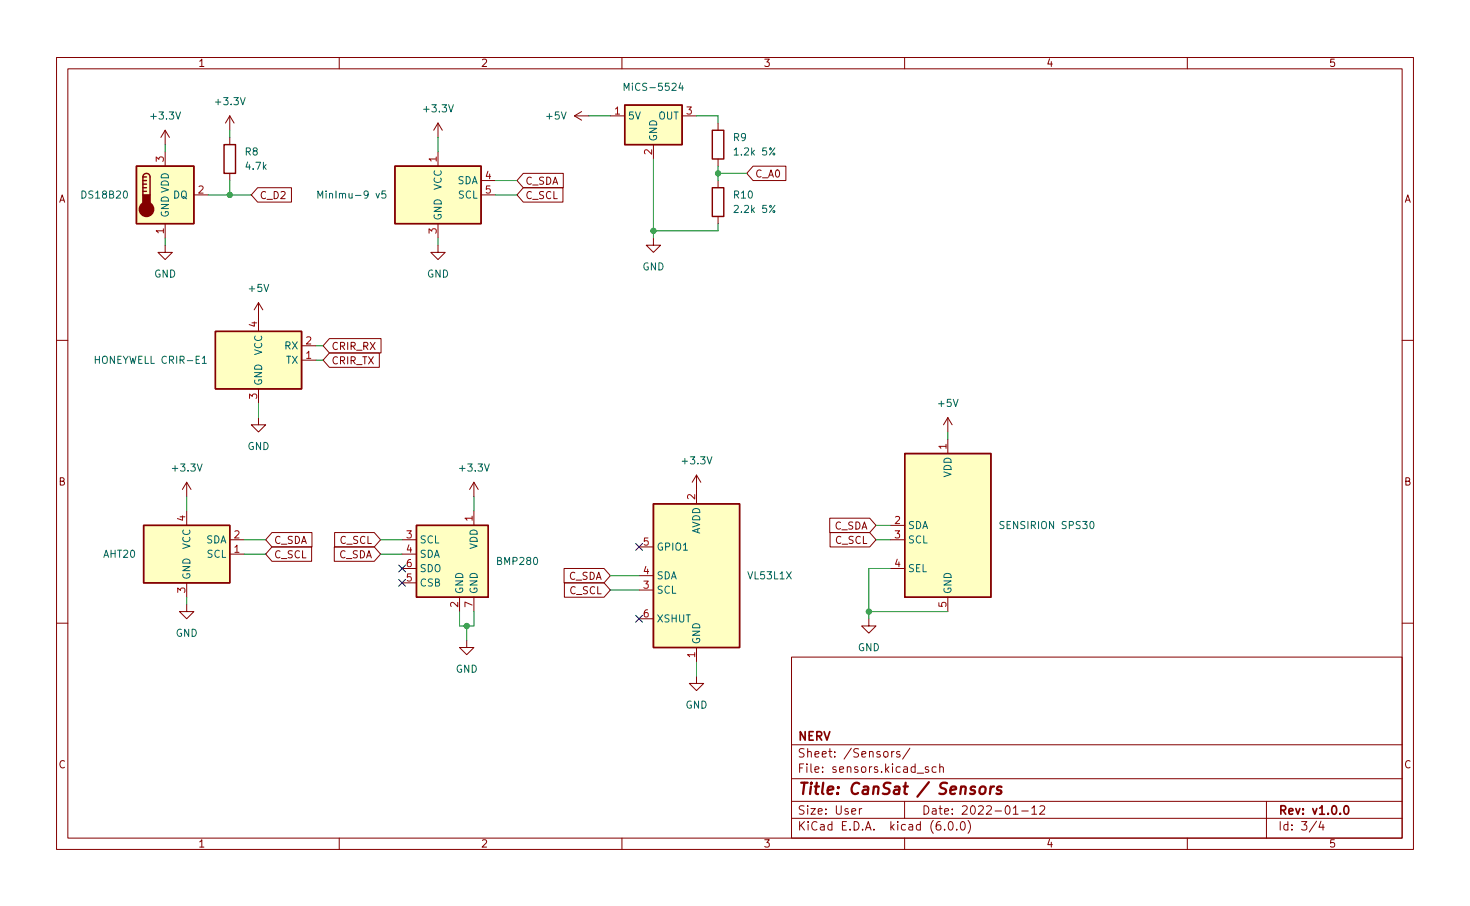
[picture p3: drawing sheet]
<svg xmlns="http://www.w3.org/2000/svg" width="260mm" height="160mm" viewBox="0 0 260 160" stroke-linecap="round" stroke-linejoin="round" font-family="sans-serif">
<g fill="none" stroke="#840000" stroke-width=".18">
<path d="M10 10.2h240v140h-240zM12 12.2h236v136h-236zM60 10.2v2M102.9 19.7l-1.3 .8M110 10.2v2M160 10.2v2M210 10.2v2M29.2 23v2.6M29.2 26.8v2.6M29.2 39.5v2.6M29.2 23l-.8 1.3M29.2 23l.8 1.3"/>
<path d="M34.3 34.5h2.5M40.6 20.5v2.5M40.6 24.3v1.3M40.6 30.6v1.3M40.6 20.5l-.7 1.3M40.6 20.5l.8 1.3M45.6 33.2h5.9v2.5h-5.9l-1.2-1.2zM77.5 21.8v2.5M77.5 26.8v2.6M77.5 39.5v2.6M77.5 21.8l-.8 1.2M77.5 21.8l.7 1.2"/>
<path d="M85.1 31.9h2.5M85.1 34.5h2.5M92.6 33.2h7v2.5h-7l-1.2-1.2zM92.6 30.6h7v2.6h-7l-1.2-1.3zM101.6 20.5h2.5M101.6 20.5l1.3 .7M107.9 20.5h2.6M115.6 25.6v2.5M120.6 20.5h2.6M127 21.8v1.2M127 28.1v1.3M127 31.9v1.3"/>
<path d="M127 38.3v1.2M133.2 29.4h5.8v2.5h-5.8l-1.1-1.3zM29.2 43.3v1.3h1.3l-1.3 1.3-1.3-1.3h1.3M45.7 53.5v5.1M45.7 53.5l-.7 1.3M45.7 53.5l.8 1.3M58.3 59.9h9.1v2.5h-9.1l-1.2-1.3zM77.5 43.3v1.3h1.2l-1.2 1.3-1.3-1.3h1.3M115.6 42.1v1.2h1.2l-1.2 1.3-1.3-1.3h1.3M10 60.2h2M45.7 73.8v1.3h1.3l-1.3 1.3-1.3-1.3h1.3M45.7 68.7v2.6"/>
<path d="M53.3 63.7h2.6M53.3 61.1h2.6M58.3 62.4h8.8v2.5h-8.8l-1.2-1.2zM167.6 73.8l-.7 1.3M167.6 73.8v2.6M167.6 77.6v2.6M167.6 73.8l.8 1.3M248 60.2h2M33 85.3l-.7 1.2M33 85.3v2.5M33 90.3v2.6M33 85.3l.8 1.2"/>
<path d="M40.6 95.4h2.6M40.6 98h2.6M48.1 94.1h7.1v2.6h-7.1l-1.1-1.3zM48.1 96.7h7v2.5h-7l-1.1-1.2zM59.1 96.7h7.1l1.1 1.3-1.1 1.2h-7.1zM59.2 94.1h7l1.1 1.3-1.1 1.3h-7zM71.1 95.4h2.6M71.1 98h2.6M83.8 85.3l-.7 1.2M83.8 85.3v2.5M83.8 90.3v2.6M83.8 85.3l.8 1.2"/>
<path d="M113 96.7h2.6M123.2 84v5.1M123.2 84l-.8 1.3M123.2 84l.8 1.3M146.8 91.6h7l1.1 1.3-1.1 1.2h-7zM146.8 94.1h7l1.1 1.3-1.1 1.3h-7zM157.5 95.4h2.5M157.5 92.9h2.5M10 110.2h2M33 106.8v1.3h1.3l-1.3 1.3-1.3-1.3h1.3M33 103v2.6M71.1 103h2.6"/>
<path d="M71.1 100.5h2.6M81.3 105.6v2.5M82.5 113.2v1.3h1.3l-1.3 1.2-1.2-1.2h1.2M83.8 105.6v2.5M99.8 100.5h7l1.1 1.3-1.1 1.2h-7zM99.8 103h7l1.1 1.3-1.1 1.3h-7zM113 104.3h2.6M113 101.8h2.6M113 109.4h2.6M123.2 119.5v1.3h1.3l-1.3 1.3-1.3-1.3h1.3M123.2 114.5v2.5M140 116.2h108v32h-108z"/>
<path d="M153.7 109.4v1.3h1.2l-1.2 1.2-1.3-1.2h1.3M157.5 100.5h2.5M167.6 105.6v2.5M248 110.2h2M140 137.7h108M140 131.7h108M157.7 132.8v1M158.1 132.8l-.2 .1-.2 .2M159.1 132.9l-.3-.1-.2 .3v.2l.5 .1v.4h-.5M160.9 132.3l-1.3 1.9M162.2 136.7h1.2M164.2 135.6l-.3-.1-.3 .3 .1 .2 .5 .1v.4h-.6"/>
<path d="M165.6 135.6l-.5-.1-.2 .3v.5l.1 .2h.6M166.2 135.7l.2-.2 .4 .1 .1 .9M166.2 135v1.5M60 148.2v2M110 148.2v2M140 144.7h108M140 141.7h108M152 142.9v1M152.4 142.9l-.3 .1-.1 .2M160 141.7v3M160 148.2v2M167.1 146.6v.1"/>
<path d="M167.9 145.3l.2-.1a.81 .81 0 0 1 .6 .7 .81 .81 0 0 1-.3 .8h-.2a.81 .81 0 0 1-.6-.6 .81 .81 0 0 1 .3-.8zM169.2 146.6v.1M170.1 145.3l.1-.1a.81 .81 0 0 1 .6 .7 .81 .81 0 0 1-.3 .8h-.1a.81 .81 0 0 1-.6-.6 .81 .81 0 0 1 .3-.8zM171.2 145a1.72 1.72 0 0 1 0 2.3M179.2 143.9h.9M180.7 143.4h1.2M182.5 142.9l.4-.5v1.5M182.5 143.9h.9M183.9 142.6l.6-.2 .2 .2 .1 .3-.9 1h.9M210 148.2v2M224 141.7v6.5M232.9 145.2l-1.3 1.9"/>
<path d="M233.6 145.2l-.3 1h.9M234 145.7v1"/>
</g>
<path d="M237.9 142.5l.1-.1a.81 .81 0 0 1 .6 .7 .81 .81 0 0 1-.3 .8h-.1a.81 .81 0 0 1-.6-.6 .81 .81 0 0 1 .3-.8z" fill="none" stroke="#840000" stroke-width=".3"/>
<path d="M172.5 139.1a.49 .49 0 0 0-.8 .3v.2l.7 .2v.3l-.3 .3-.5-.1M173.4 139.2a.52 .52 0 0 1 .5-.2 .52 .52 0 0 1 .4 .4v.6a.55 .55 0 0 1-.6 .4 .55 .55 0 0 1-.5-.4zM175.2 139l-.1 1.4M175.8 139l-.4 .1-.2 .3M177.1 139.1a.49 .49 0 0 0-.8 .3l.1 .2 .7 .2v.2l-.1 .3-.2 .1-.6-.1" fill="none" stroke="#840000" stroke-width=".4"/>
<g fill="#ffffc2" stroke="#ffffc2" stroke-width=".18">
<path d="M38.1 58.6h15.2v10.1h-15.2z"/>
<path d="M115.6 89.1h15.2v25.4h-15.2z"/>
<path d="M69.8 29.4h15.3v10.1h-15.3z"/>
<path d="M110.5 18.6h10.1v7h-10.1z"/>
<path d="M73.7 92.9h12.7v12.7h-12.7z"/>
<path d="M24.1 29.4h10.2v10.1h-10.2z"/>
<path d="M25.4 92.9h15.2v10.1h-15.2z"/>
<path d="M160 80.2h15.3v25.4h-15.3z"/>
</g>
<g fill="none" stroke="#840000" stroke-width=".25">
<path d="M110.5 18.6h10.1v7h-10.1zM24.1 29.4h10.2v10.1h-10.2zM25.3 31.3a.64 .64 0 0 1 .6-.7 .64 .64 0 0 1 .6 .7v3.2M25.3 33.8h.6M25.3 33.2h.6M25.3 32.6h.6M25.3 31.9h.6M25.3 31.3v3.2M25.3 31.3h.6M39.6 25.6h2.1v5h-2.1zM69.8 29.4h15.3v10.1h-15.3zM126 33.2h2v5.1h-2z"/>
<path d="M126 23h2v5.1h-2zM38.1 58.6h15.2v10.1h-15.2zM25.4 92.9h15.2v10.1h-15.2zM73.7 92.9h12.7v12.7h-12.7zM115.6 89.1h15.2v25.4h-15.2zM160 80.2h15.3v25.4h-15.3z"/>
</g>
<path d="M110.4 16v-1.3l.4 .9 .4-.9v1.3M120.4 14.7l-.3 .9h.8M120.7 15.1v.9M56.2 35v-1.2l.4 .9 .5-.9v1.2M68.2 33.8h-.6l-.1 .6 .2-.2 .4 .1 .2 .2-.1 .4-.2 .1-.5-.1M35.8 64.2h.7" fill="none" stroke="#006464" stroke-width=".18"/>
<g fill="#840000" stroke="#840000" stroke-width=".25">
<path d="M25.3 34.5h1.2v1.9h-1.2z"/>
<circle cx="25.9" cy="37" r="1.27"/>
</g>
<g fill="none" stroke="#009600" stroke-width=".18">
<path d="M29.2 25.6v1.2M36.8 34.5h7.6M40.6 23v1.3M40.6 31.9v2.6M77.5 24.3v2.5M87.6 34.5h3.8M87.6 31.9h3.8M104.1 20.5h3.8M115.6 28.1v14M123.2 20.5h3.8v1.3M127 29.4v2.5M127 39.5v1.3h-11.4"/>
<path d="M127 30.6h5.1M29.2 42.1v1.2M77.5 42.1v1.2M45.7 71.3v2.5M55.9 61.1h1.2M55.9 63.7h1.2M167.6 76.4v1.2M33 87.8v2.5M43.2 95.4h3.8M43.2 98h3.8M67.3 95.4h3.8M67.3 98h3.8"/>
<path d="M83.8 87.8v2.5M154.9 95.4h2.6M154.9 92.9h2.6M33 105.6v1.2M81.3 108.1v2.6h2.5v-2.6M82.5 110.7v2.5M107.9 104.3h5.1M107.9 101.8h5.1M123.2 117v2.5M153.7 108.1h13.9M157.5 100.5h-3.8v8.9"/>
</g>
<path d="M70.5 99.9l1.2 1.2M71.7 99.9l-1.2 1.2M112.4 96.1l1.2 1.2M113.6 96.1l-1.2 1.2M70.5 102.4l1.2 1.2M71.7 102.4l-1.2 1.2M112.4 108.8l1.2 1.2M113.6 108.8l-1.2 1.2" fill="none" stroke="#000084" stroke-width=".18"/>
<g fill="#009600" stroke="#009600" stroke-width=".18">
<circle cx="82.5" cy="110.7" r=".46"/>
<circle cx="153.7" cy="108.1" r=".46"/>
<circle cx="115.6" cy="40.8" r=".46"/>
<circle cx="127" cy="30.6" r=".46"/>
<circle cx="40.6" cy="34.5" r=".46"/>
</g>
<text font-size="2.8" fill="#840000" x="141" y="140.5">Title: CanSat / Sensors</text>
<g font-size="2.1" fill="#840000">
<text x="141" y="130.9">NERV</text>
<text x="141" y="136.6">File: sensors.kicad_sch</text>
<text x="141" y="133.9">Sheet: /Sensors/</text>
<text x="141" y="146.8">KiCad E.D.A. kicad (6.0.0)</text>
<text x="141" y="144">Size: User</text>
<text x="163" y="144">Date: 2022-01-12</text>
<text x="226" y="144">Rev: v1.0.0</text>
<text x="226" y="146.8">Id: 3/4</text>
</g>
<g font-size="1.8" fill="#840000">
<text x="35" y="11.8">1</text>
<text x="85" y="11.8">2</text>
<text x="135" y="11.8">3</text>
<text x="185" y="11.8">4</text>
<text x="235" y="11.8">5</text>
<text x="10.3" y="35.8">A</text>
<text x="45.9" y="35.2">C_D2</text>
<text x="92.9" y="35.2">C_SCL</text>
<text x="92.9" y="32.6">C_SDA</text>
<text x="133.5" y="31.4">C_A0</text>
<text x="248.3" y="35.8">A</text>
<text x="58.6" y="64.4">CRIR_TX</text>
<text x="58.6" y="61.9">CRIR_RX</text>
<text x="10.3" y="85.8">B</text>
<text x="248.3" y="85.8">B</text>
<text x="147.5" y="93.6">C_SDA</text>
<text x="48.4" y="96.1">C_SDA</text>
<text x="48.4" y="98.7">C_SCL</text>
<text x="59.9" y="98.7">C_SDA</text>
<text x="60.1" y="96.1">C_SCL</text>
<text x="147.7" y="96.1">C_SCL</text>
<text x="100.5" y="102.5">C_SDA</text>
<text x="100.7" y="105">C_SCL</text>
<text x="10.3" y="135.8">C</text>
<text x="248.3" y="135.8">C</text>
<text x="35" y="149.8">1</text>
<text x="85" y="149.8">2</text>
<text x="135" y="149.8">3</text>
<text x="185" y="149.8">4</text>
<text x="235" y="149.8">5</text>
</g>
<g font-size="1.8" fill="#006464">
<text x="111.1" y="16">MiCS-5524</text>
<text x="26.9" y="21.1">+3.3V</text>
<text x="38.3" y="18.6">+3.3V</text>
<text x="75.1" y="19.9">+3.3V</text>
<text x="96.7" y="21.1">+5V</text>
<text x="111" y="21.1">5V</text>
<text x="116.4" y="21.1">OUT</text>
<text x="43.4" y="27.5">R8</text>
<text x="116.2" y="25.1" transform="rotate(-90 116.2 25.1)">GND</text>
<text x="129.7" y="24.9">R9</text>
<text x="130.2" y="27.5">1.2k 5%</text>
<text x="14.7" y="35.1">DS18B20</text>
<text x="30.6" y="35.1">DQ</text>
<text x="43.6" y="30">4.7k</text>
<text x="57.1" y="35.1">MinImu-9 v5</text>
<text x="78.1" y="33.6" transform="rotate(-90 78.1 33.6)">VCC</text>
<text x="80.8" y="32.6">SDA</text>
<text x="81" y="35.1">SCL</text>
<text x="129.8" y="35.1">R10</text>
<text x="29.8" y="38.5" transform="rotate(-90 29.8 38.5)">GND VDD</text>
<text x="78.1" y="39" transform="rotate(-90 78.1 39)">GND</text>
<text x="130.2" y="37.6">2.2k 5%</text>
<text x="113.6" y="47.8">GND</text>
<text x="27.2" y="49.1">GND</text>
<text x="44.1" y="51.6">+5V</text>
<text x="75.5" y="49.1">GND</text>
<text x="17.2" y="64.3">HONEYWELL CRIR-E1</text>
<text x="46.4" y="62.8" transform="rotate(-90 46.4 62.8)">VCC</text>
<text x="50.4" y="61.8">RX</text>
<text x="50.6" y="64.3">TX</text>
<text x="46.4" y="68.2" transform="rotate(-90 46.4 68.2)">GND</text>
<text x="166" y="71.9">+5V</text>
<text x="30.7" y="83.4">+3.3V</text>
<text x="43.8" y="79.5">GND</text>
<text x="81.5" y="83.4">+3.3V</text>
<text x="120.9" y="82.1">+3.3V</text>
<text x="168.3" y="84.4" transform="rotate(-90 168.3 84.4)">VDD</text>
<text x="123.8" y="94.6" transform="rotate(-90 123.8 94.6)">AVDD</text>
<text x="160.5" y="93.5">SDA</text>
<text x="177.3" y="93.5">SENSIRION SPS30</text>
<text x="18.3" y="98.6">AHT20</text>
<text x="33.7" y="97.1" transform="rotate(-90 33.7 97.1)">VCC</text>
<text x="36.4" y="96.1">SDA</text>
<text x="36.6" y="98.6">SCL</text>
<text x="74.2" y="96.1">SCL</text>
<text x="74.2" y="98.6">SDA</text>
<text x="74.2" y="101.1">SDO</text>
<text x="84.5" y="97.1" transform="rotate(-90 84.5 97.1)">VDD</text>
<text x="88.1" y="99.9">BMP280</text>
<text x="116.1" y="97.3">GPIO1</text>
<text x="160.5" y="96.1">SCL</text>
<text x="160.5" y="101.1">SEL</text>
<text x="33.7" y="102.5" transform="rotate(-90 33.7 102.5)">GND</text>
<text x="74.2" y="103.7">CSB</text>
<text x="81.9" y="105.1" transform="rotate(-90 81.9 105.1)">GND</text>
<text x="84.5" y="105.1" transform="rotate(-90 84.5 105.1)">GND</text>
<text x="116.1" y="104.9">SCL</text>
<text x="116.1" y="102.4">SDA</text>
<text x="132.4" y="102.4">VL53L1X</text>
<text x="168.3" y="105.1" transform="rotate(-90 168.3 105.1)">GND</text>
<text x="31.1" y="112.6">GND</text>
<text x="116.1" y="110">XSHUT</text>
<text x="123.8" y="114" transform="rotate(-90 123.8 114)">GND</text>
<text x="80.6" y="118.9">GND</text>
<text x="151.7" y="115.1">GND</text>
<text x="121.2" y="125.3">GND</text>
</g>
<g font-size="1.8" fill="#a90000">
<text x="108.7" y="20.2">1</text>
<text x="121.4" y="20.2">3</text>
<text x="29" y="28.6" transform="rotate(-90 29 28.6)">3</text>
<text x="77.2" y="28.6" transform="rotate(-90 77.2 28.6)">1</text>
<text x="115.3" y="27.3" transform="rotate(-90 115.3 27.3)">2</text>
<text x="35.1" y="34.2">2</text>
<text x="85.9" y="31.7">4</text>
<text x="85.9" y="34.2">5</text>
<text x="29" y="41.3" transform="rotate(-90 29 41.3)">1</text>
<text x="77.2" y="41.3" transform="rotate(-90 77.2 41.3)">3</text>
<text x="45.5" y="57.8" transform="rotate(-90 45.5 57.8)">4</text>
<text x="54.1" y="63.4">1</text>
<text x="54.1" y="60.9">2</text>
<text x="45.5" y="70.5" transform="rotate(-90 45.5 70.5)">3</text>
<text x="167.4" y="79.4" transform="rotate(-90 167.4 79.4)">1</text>
<text x="122.9" y="88.3" transform="rotate(-90 122.9 88.3)">2</text>
<text x="32.8" y="92.1" transform="rotate(-90 32.8 92.1)">4</text>
<text x="41.4" y="95.2">2</text>
<text x="71.9" y="95.2">3</text>
<text x="83.6" y="92.1" transform="rotate(-90 83.6 92.1)">1</text>
<text x="158.3" y="92.6">2</text>
<text x="158.3" y="95.2">3</text>
<text x="41.4" y="97.7">1</text>
<text x="71.9" y="97.7">4</text>
<text x="71.9" y="100.2">6</text>
<text x="113.8" y="101.5">4</text>
<text x="113.8" y="96.4">5</text>
<text x="158.3" y="100.2">4</text>
<text x="32.8" y="104.8" transform="rotate(-90 32.8 104.8)">3</text>
<text x="71.9" y="102.8">5</text>
<text x="81" y="107.3" transform="rotate(-90 81 107.3)">2</text>
<text x="83.6" y="107.3" transform="rotate(-90 83.6 107.3)">7</text>
<text x="113.8" y="104.1">3</text>
<text x="167.4" y="107.3" transform="rotate(-90 167.4 107.3)">5</text>
<text x="113.8" y="109.1">6</text>
<text x="122.9" y="116.2" transform="rotate(-90 122.9 116.2)">1</text>
</g>
</svg>
